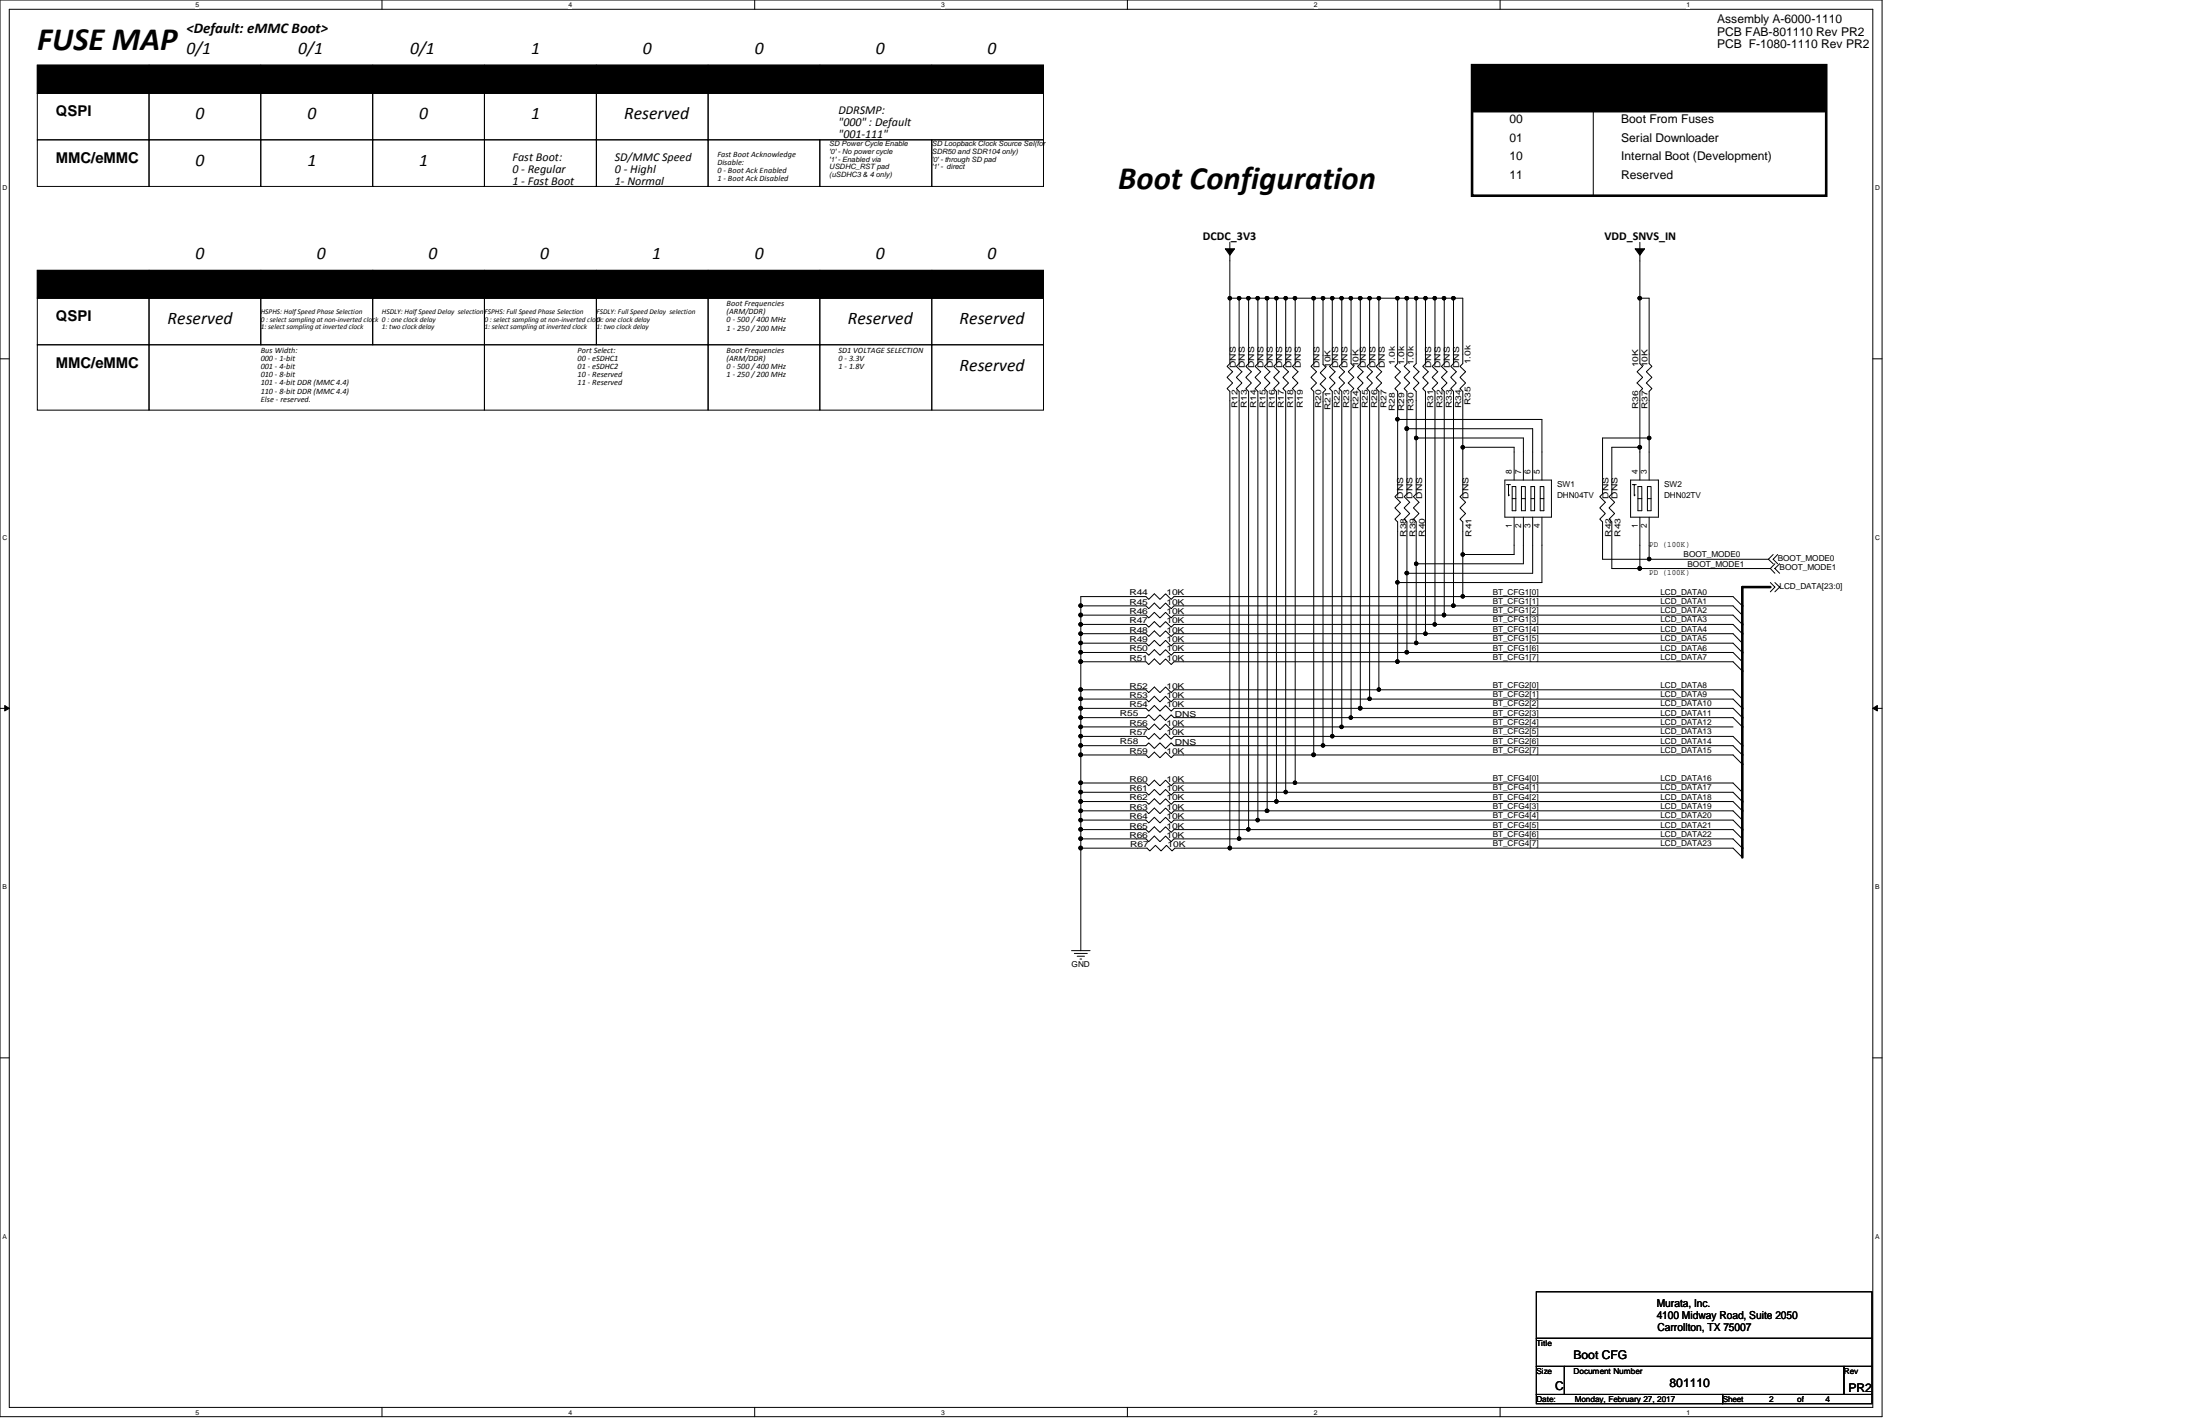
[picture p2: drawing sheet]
<svg xmlns="http://www.w3.org/2000/svg" width="432mm" height="279mm" viewBox="0 0 432 279" stroke-linecap="round" stroke-linejoin="round" font-family="sans-serif">
<path d="M0 0h369.4v278h-369.4zM1.8 1.8h365.8v274.3h-365.8z" fill="none" stroke="#000" stroke-width=".2"/>
<g fill="#fff">
<path d="M38.4 .2h.7v1.5h-.7z"/>
<path d="M38.4 276.4h.7v1.4h-.7z"/>
</g>
<path d="M75 0v1.8M75 276.1v1.9" fill="none" stroke="#000" stroke-width=".2"/>
<g fill="#fff">
<path d="M111.5 .2h.8v1.5h-.8z"/>
<path d="M111.5 276.4h.8v1.4h-.8z"/>
</g>
<path d="M148.1 0v1.8M148.1 276.1v1.9" fill="none" stroke="#000" stroke-width=".2"/>
<g fill="#fff">
<path d="M184.7 .2h.7v1.5h-.7z"/>
<path d="M184.7 276.4h.7v1.4h-.7z"/>
</g>
<path d="M221.3 0v1.8M221.3 276.1v1.9" fill="none" stroke="#000" stroke-width=".2"/>
<g fill="#fff">
<path d="M257.9 .2h.7v1.5h-.7z"/>
<path d="M257.9 276.4h.7v1.4h-.7z"/>
</g>
<path d="M294.4 0v1.8M294.4 276.1v1.9" fill="none" stroke="#000" stroke-width=".2"/>
<g fill="#fff">
<path d="M331 .2h.7v1.5h-.7z"/>
<path d="M331 276.4h.7v1.4h-.7z"/>
<path d="M.5 36.1h.9v1.5h-.9z"/>
<path d="M368 36.1h1v1.5h-1z"/>
<path d="M.5 104.7h.9v1.5h-.9z"/>
<path d="M368 104.7h1v1.5h-1z"/>
</g>
<path d="M0 70.4h1.8M367.6 70.4h1.8" fill="none" stroke="#000" stroke-width=".2"/>
<g fill="#fff">
<path d="M.5 173.3h.8v1.5h-.8z"/>
<path d="M368 173.3h.9v1.5h-.9z"/>
</g>
<path d="M0 139h1.8M367.6 139h1.8" fill="none" stroke="#000" stroke-width=".2"/>
<path d="M.9 138.4l.9 .6-.9 .5zM367.6 139l.9-.6v1.1z" fill="#000" stroke="#000" stroke-width=".2"/>
<g fill="#fff">
<path d="M.5 241.9h.8v1.4h-.8z"/>
<path d="M368 241.9h.9v1.4h-.9z"/>
</g>
<g fill="none" stroke="#000" stroke-width=".2">
<path d="M7.3 12.8h22v5.5h-22zM7.3 18.3h22v9.1h-22zM29.3 18.3h21.9v9.1h-21.9zM29.3 12.8h21.9v5.5h-21.9zM51.2 18.3h22v9.1h-22zM51.2 12.8h22v5.5h-22zM73.2 18.3h21.9v9.1h-21.9zM73.2 12.8h21.9v5.5h-21.9zM95.1 18.3h22v9.1h-22zM95.1 12.8h22v5.5h-22zM117.1 18.3h21.9v9.1h-21.9zM117.1 12.8h21.9v5.5h-21.9z"/>
<path d="M139 18.3h65.8v9.1h-65.8zM139 12.8h21.9v5.5h-21.9zM160.9 12.8h22v5.5h-22zM182.9 12.8h21.9v5.5h-21.9zM312.7 12.8v25.6M7.3 27.4h22v9.2h-22zM29.3 27.4h21.9v9.2h-21.9zM51.2 27.4h22v9.2h-22zM73.2 27.4h21.9v9.2h-21.9zM95.1 27.4h22v9.2h-22zM117.1 27.4h21.9v9.2h-21.9zM139 27.4h21.9v9.2h-21.9z"/>
<path d="M160.9 27.4h22v9.2h-22zM182.9 27.4h21.9v9.2h-21.9zM288.9 21.9h69.5M7.3 53h22v5.5h-22zM7.3 58.5h22v9.1h-22zM29.3 58.5h21.9v9.1h-21.9zM29.3 53h21.9v5.5h-21.9zM51.2 58.5h22v9.1h-22zM51.2 53h22v5.5h-22zM73.2 58.5h21.9v9.1h-21.9zM73.2 53h21.9v5.5h-21.9zM95.1 58.5h22v9.1h-22z"/>
<path d="M95.1 53h22v5.5h-22zM117.1 58.5h21.9v9.1h-21.9zM117.1 53h21.9v5.5h-21.9zM139 53h21.9v5.5h-21.9zM139 58.5h21.9v9.1h-21.9zM160.9 53h22v5.5h-22zM160.9 58.5h22v9.1h-22zM182.9 53h21.9v5.5h-21.9zM182.9 58.5h21.9v9.1h-21.9zM241.4 49.9v21.4l-.6 .6 1.1 1-1.1 1.1 1.1 1.1-1.1 1.1 .6 .6v89.6M241.4 47.5v2.1M241.4 58.5h45.7v12.8l-.5 .6 1.1 1-1.1 1.1 1.1 1.1-1.1 1.1 .5 .6v20.1l-.5 .6 1.1 1.1-1.1 1.1 1.1 1.1-1.1 1.1 .5 .5v14.7"/>
<path d="M243.2 58.5v12.8M245.1 58.5v12.8M246.9 58.5v12.8l-.6 .6 1.1 1-1.1 1.1 1.1 1.1-1.1 1.1 .6 .6v84.1M248.7 58.5v12.8l-.5 .6 1.1 1-1.1 1.1 1.1 1.1-1.1 1.1 .5 .6v82.3M250.5 58.5v12.8l-.5 .6 1.1 1-1.1 1.1 1.1 1.1-1.1 1.1 .5 .6v80.5M252.3 58.5v12.8l-.5 .6 1.1 1-1.1 1.1 1.1 1.1-1.1 1.1 .5 .6v78.7M254.2 58.5v12.8l-.5 .6 1.1 1-1.1 1.1 1.1 1.1-1.1 1.1 .5 .6v76.8M257.9 58.5v12.8l-.6 .6 1.1 1-1.1 1.1 1.1 1.1-1.1 1.1 .6 .6v71.3M259.7 58.5v13l.5 .6-1.1 1.1 1.1 1.1-1.1 1.1 1.1 1.1-.5 .5v69.3M261.5 58.5v12.8l-.6 .6 1.1 1-1.1 1.1 1.1 1.1-1.1 1.1 .6 .6v67.7M263.4 58.5v12.8l-.6 .6 1.1 1-1.1 1.1 1.1 1.1-1.1 1.1 .6 .6v65.8M265.2 58.5v12.8l.5 .6-1.1 1 1.1 1.1-1.1 1.1 1.1 1.1-.5 .6v64"/>
<path d="M267 58.5v12.8l-.6 .6 1.1 1M268.8 58.5v12.8l-.5 .6 1.1 1-1.1 1.1 1.1 1.1-1.1 1.1 .5 .6v60.4M270.6 58.5v12.8l-.5 .6 1.1 1-1.1 1.1 1.1 1.1-1.1 1.1 .5 .6v58.5M274.3 58.5v12.8l-.5 .6 1.1 1-1.1 1.1 1.1 1.1-1.1 1.1 .5 .6v20.1l-.5 .6 1.1 1.1-1.1 1.1 1.1 1.1-1.1 1.1 .5 .5v27.4M276.1 58.5v12.8l-.5 .6 1.1 1-1.1 1.1 1.1 1.1-1.1 1.1 .5 .6v20.1l-.5 .6 1.1 1.1-1.1 1.1 1.1 1.1-1.1 1.1 .5 .5v25.6M278 58.5v12.8l-.6 .6 1.1 1-1.1 1.1 1.1 1.1-1.1 1.1 .6 .6v20.1l-.6 .6 1.1 1.1-1.1 1.1 1.1 1.1-1.1 1.1 .6 .5v23.8M279.8 58.5v12.8l-.6 .6 1.1 1-1.1 1.1 1.1 1.1-1.1 1.1 .6 .6v47.5M281.6 58.5v12.8l-.5 .6 1.1 1-1.1 1.1 1.1 1.1-1.1 1.1 .5 .6v45.7M283.5 58.5v12.8l-.6 .6 1.1 1-1.1 1.1 1.1 1.1-1.1 1.1 .6 .6v43.9M285.3 58.5v12.8l-.6 .6 1.1 1-1.1 1.1 1.1 1.1-1.1 1.1 .6 .6v42.1M321.9 49.9v21.4l.5 .6-1.1 1 1.1 1.1-1.1 1.1 1.1 1.1-.5 .6v17.4M321.9 47.5v2.1"/>
<path d="M321.9 58.5h1.8v12.8l.5 .6-1.1 1 1.1 1.1-1.1 1.1 1.1 1.1-.5 .6v17.4M7.3 67.7h22v12.8h-22zM29.3 67.7h65.8v12.8h-65.8zM95.1 67.7h43.9v12.8h-43.9zM139 67.7h21.9v12.8h-21.9zM160.9 67.7h22v12.8h-22zM182.9 67.7h21.9v12.8h-21.9zM243.2 71.3l-.5 .6 1.1 1-1.1 1.1 1.1 1.1-1.1 1.1 .5 .6v87.8M245.1 71.3l-.6 .6 1.1 1-1.1 1.1 1.1 1.1-1.1 1.1 .6 .6v86M267.5 72.9l-1.1 1.1 1.1 1.1-1.1 1.1 .6 .6v62.2M274.3 82.3h28.3v11.9M276.1 84.1h24.7v10.1"/>
<path d="M278 85.9h21v8.3M287.1 87.8h10.1v6.4M295.4 94.2h9.1v7.3h-9.1zM295.7 95.1h.8M296.1 95.1v2.2l.1-.2M296.8 97.8h.7M296.8 95.5h.7v4.7h-.7zM298.6 95.5h.8v4.7h-.8zM298.6 97.8h.8M300.5 95.5h.7v4.7h-.7zM300.5 97.8h.7M302.3 97.8h.7"/>
<path d="M316.9 98.6l-1.1 1.1 1.1 1.1-1.1 1.1 .6 .5v9.2h31.1M320 94.2h5.5v7.3h-5.5zM320.4 95.1h.7M320.8 95.1v2.2l.1-.2M321.5 97.8h.7M321.5 95.5h.7v4.7h-.7zM321.9 87.8h-5.5v9.1l-.6 .6 1.1 1.1M323.3 95.5h.8v4.7h-.8zM323.3 97.8h.8M323.7 85.9h-9.2v11l-.5 .6 1.1 1.1-1.1 1.1 1.1 1.1-1.1 1.1 .5 .5v7.3h32.6M224.9 117.1h-12.8v69.4M224.9 117.1l.6 .5 1.1-1.1 1.1 1.1 1.1-1.1 1.1 1.1 .5-.5h109.7l1.9 1.8"/>
<path d="M226.6 118.3l-1.1 1.1-.6-.5h-12.8M226.6 118.3l1.1 1.1 1.1-1.1 1.1 1.1 .5-.5h109.7l1.9 1.8M297.2 101.5v7.3h-10.1M299 101.5v9.1h-21M300.8 101.5v11h-24.7M302.6 101.5v12.8h-28.3M303 100.2v-4.7h-.7v4.7h.7M321.9 101.5v10.1M323.7 101.5v8.2M347.1 109.7l.9 .9M347.5 114.3l.9 .9-.9 .9M347.5 111.6l.9 .9"/>
<path d="M348 108.8l-.9 .9M348.4 110.6l-.9 1M348.4 114.3l.9 .9-.9 .9M348.9 108.8l-.9 .9 .9 .9M349.3 110.6l-.9 1 .9 .9M212.1 124.3h12.8l.6 .6 1.1-1.1 1.1 1.1 1.1-1.1 1.1 1.1 .5-.6h109.7l1.9 1.9M212.1 120.7h12.8l.6 .5 1.1-1.1 1.1 1.1 1.1-1.1 1.1 1.1 .5-.5h109.7l1.9 1.8M212.1 126.2h12.8l.6 .5 1.1-1.1 1.1 1.1 1.1-1.1 1.1 1.1 .5-.5h109.7l1.9 1.8M212.1 128h12.8l.6 .6 1.1-1.1 1.1 1.1 1.1-1.1 1.1 1.1 .5-.6h109.7l1.9 1.8M212.1 135.3h12.8l.6 .6 1.1-1.1 1.1 1.1 1.1-1.1 1.1 1.1 .5-.6h109.7l1.9 1.9M212.1 137.2h12.8l.6 .5 1.1-1.1 1.1 1.1 1.1-1.1 1.1 1.1 .5-.5h109.7l1.9 1.8M212.1 122.5h12.8l.6 .6 1.1-1.1 1.1 1.1 1.1-1.1 1.1 1.1 .5-.6h109.7l1.9 1.8"/>
<path d="M212.1 139h12.8l.6 .5 1.1-1.1 1.1 1.1 1.1-1.1 1.1 1.1 .5-.5h109.7l1.9 1.8M212.1 129.8h12.8l.6 .6 1.1-1.1 1.1 1.1 1.1-1.1 1.1 1.1 .5-.6h109.7l1.9 1.9M212.1 144.5h12.8l.6 .5 1.1-1.1 1.1 1.1 1.1-1.1 1.1 1.1 .5-.5h109.7l1.9 1.8M212.1 155.5l12.8-.1 .6 .6 1.1-1.1 1.1 1.1 1.1-1.1 1.1 1.1 .5-.5h109.7l1.9 1.8M212.1 157.3h12.8l.6 .5 1.1-1.1 1.1 1.1 1.1-1.1 1.1 1.1 .5-.5h109.7l1.9 1.8M212.1 148.1h12.8l.6 .6 1.1-1.1 1.1 1.1 1.1-1.1 1.1 1.1 .5-.6h109.7l1.9 1.8M212.1 140.8h12.8l.6-.5 1.1 1.1 1.1-1.1 1.1 1.1 1.1-1.1 .5 .5h109.7l1.9 1.8M212.1 153.6h12.8l.6 .6 1.1-1.1 1.1 1.1 1.1-1.1 1.1 1.1 .5-.6h109.7l1.9 1.9M212.1 146.3h12.8l.6-.5 1.1 1.1 1.1-1.1 1.1 1.1 1.1-1.1 .5 .5h109.7l1.9 1.8M212.1 159.1h12.8l.6 .5 1.1-1.1 1.1 1.1 1.1-1.1 1.1 1.1 .5-.5h109.7l1.9 1.8M226.6 142.1l-1.1 1.1-.6-.6h-12.8M226.6 142.1l1.1 1.1 1.1-1.1 1.1 1.1 .5-.6h109.7"/>
<path d="M212.1 164.6h12.8l.6 .5 1.1-1.1 1.1 1.1 1.1-1.1 1.1 1.1 .5-.5h109.7l1.9 1.8M212.1 160.9h12.8l.6 .6 1.1-1.1 1.1 1.1 1.1-1.1 1.1 1.1 .5-.6h109.7l1.9 1.9M212.1 162.8h12.8l.6 .5 1.1-1.1 1.1 1.1 1.1-1.1 1.1 1.1 .5-.5h109.7l1.9 1.8M212.1 166.4h13l.6 .6 1.1-1.1 1.1 1.1 1-1.1 1.1 1.1 .6-.6h109.5l1.9 1.8M210.3 186.5h3.7M210.9 187.1h2.5M211.4 187.6h1.5M212 188.2h.3M0 207.6h1.8M367.6 207.6h1.8M301.5 253.5h65.9v9.1h-65.9zM301.5 268.1h5.5v5.5h-5.5z"/>
<path d="M301.5 262.6h65.9v5.5h-65.9zM301.5 273.6h36.6v1.8h-36.6zM307 268.1h54.9v5.5h-54.9zM338.1 273.6h29.3v1.8h-29.3zM361.9 268.1h5.5v5.5h-5.5z"/>
</g>
<g fill="#000" stroke="#000" stroke-width=".2">
<path d="M240.5 48.8h1.8l-.9 1.3zM320.9 48.8h1.9l-.9 1.3z"/>
<path d="M7.3 12.8h197.5v5.5h-197.5z" fill-rule="evenodd"/>
<path d="M288.9 12.8h69.5v9.1h-69.5z" fill-rule="evenodd"/>
<path d="M7.3 53h197.5v5.5h-197.5z" fill-rule="evenodd"/>
<circle cx="241.4" cy="58.5" r=".34"/>
<circle cx="243.2" cy="58.5" r=".34"/>
<circle cx="245" cy="58.5" r=".34"/>
<circle cx="246.8" cy="58.5" r=".34"/>
<circle cx="248.7" cy="58.5" r=".36"/>
<circle cx="250.5" cy="58.5" r=".34"/>
<circle cx="252.3" cy="58.5" r=".34"/>
<circle cx="254.2" cy="58.5" r=".34"/>
<circle cx="257.8" cy="58.5" r=".36"/>
<circle cx="259.7" cy="58.5" r=".34"/>
<circle cx="261.5" cy="58.5" r=".34"/>
<circle cx="263.3" cy="58.5" r=".34"/>
<circle cx="265.1" cy="58.5" r=".34"/>
<circle cx="267" cy="58.5" r=".36"/>
<circle cx="268.8" cy="58.5" r=".34"/>
<circle cx="270.6" cy="58.5" r=".34"/>
<circle cx="274.3" cy="58.5" r=".34"/>
<circle cx="276.1" cy="58.5" r=".36"/>
<circle cx="278" cy="58.5" r=".34"/>
<circle cx="279.8" cy="58.5" r=".34"/>
<circle cx="281.6" cy="58.5" r=".34"/>
<circle cx="283.4" cy="58.5" r=".34"/>
<circle cx="285.3" cy="58.5" r=".36"/>
<circle cx="321.8" cy="58.5" r=".36"/>
<circle cx="274.3" cy="82.3" r=".34"/>
<circle cx="276.1" cy="84.1" r=".37"/>
<circle cx="278" cy="85.9" r=".34"/>
<circle cx="287.1" cy="87.8" r=".34"/>
<circle cx="321.8" cy="87.8" r=".36"/>
<circle cx="323.7" cy="85.9" r=".34"/>
<circle cx="212.1" cy="118.8" r=".36"/>
<circle cx="274.3" cy="114.3" r=".34"/>
<circle cx="276.1" cy="112.4" r=".36"/>
<circle cx="278" cy="110.6" r=".34"/>
<circle cx="285.3" cy="118.8" r=".36"/>
<circle cx="287.1" cy="117" r=".34"/>
<circle cx="287.1" cy="108.8" r=".34"/>
<circle cx="321.8" cy="111.5" r=".37"/>
<circle cx="323.7" cy="109.7" r=".34"/>
<circle cx="212.1" cy="139" r=".37"/>
<circle cx="212.1" cy="120.7" r=".37"/>
<circle cx="212.1" cy="129.8" r=".37"/>
<circle cx="212.1" cy="126.2" r=".36"/>
<circle cx="212.1" cy="128" r=".36"/>
<circle cx="212.1" cy="122.5" r=".36"/>
<circle cx="212.1" cy="124.3" r=".36"/>
<circle cx="212.1" cy="137.1" r=".36"/>
<circle cx="212.1" cy="135.3" r=".36"/>
<circle cx="267" cy="139" r=".37"/>
<circle cx="268.8" cy="137.1" r=".34"/>
<circle cx="270.6" cy="135.3" r=".34"/>
<circle cx="274.3" cy="129.8" r=".35"/>
<circle cx="276.1" cy="128" r=".36"/>
<circle cx="278" cy="126.2" r=".34"/>
<circle cx="279.8" cy="124.3" r=".34"/>
<circle cx="281.6" cy="122.5" r=".34"/>
<circle cx="283.4" cy="120.7" r=".35"/>
<circle cx="212.1" cy="148.1" r=".37"/>
<circle cx="212.1" cy="157.2" r=".37"/>
<circle cx="212.1" cy="159.1" r=".36"/>
<circle cx="212.1" cy="146.3" r=".36"/>
<circle cx="212.1" cy="144.4" r=".36"/>
<circle cx="212.1" cy="142.6" r=".36"/>
<circle cx="212.1" cy="153.6" r=".36"/>
<circle cx="212.1" cy="140.8" r=".36"/>
<circle cx="212.1" cy="155.4" r=".36"/>
<circle cx="248.7" cy="159.1" r=".36"/>
<circle cx="250.5" cy="157.2" r=".35"/>
<circle cx="252.3" cy="155.4" r=".34"/>
<circle cx="254.2" cy="153.6" r=".34"/>
<circle cx="257.8" cy="148.1" r=".37"/>
<circle cx="259.7" cy="146.3" r=".34"/>
<circle cx="261.5" cy="144.4" r=".34"/>
<circle cx="263.3" cy="142.6" r=".34"/>
<circle cx="265.1" cy="140.8" r=".34"/>
<circle cx="212.1" cy="166.4" r=".37"/>
<circle cx="212.1" cy="164.5" r=".36"/>
<circle cx="212.1" cy="162.7" r=".36"/>
<circle cx="212.1" cy="160.9" r=".36"/>
<circle cx="241.4" cy="166.4" r=".36"/>
<circle cx="243.2" cy="164.5" r=".34"/>
<circle cx="245" cy="162.7" r=".34"/>
<circle cx="246.8" cy="160.9" r=".34"/>
</g>
<path d="M288.9 12.8h69.5v25.6h-69.5zM347.5 115.2h-5.5v53" fill="none" stroke="#000" stroke-width=".51"/>
<g font-size="6.4">
<text x="7.3" y="9.7">FUSE MAP</text>
<text x="219.5" y="37.2">Boot Configuration</text>
</g>
<g font-size="3.5">
<text x="36.6" y="10.6">0/1</text>
<text x="58.5" y="10.6">0/1</text>
<text x="80.5" y="10.6">0/1</text>
<text x="104.2" y="10.6">1</text>
<text x="126.2" y="10.6">0</text>
<text x="148.1" y="10.6">0</text>
<text x="171.9" y="10.6">0</text>
<text x="193.8" y="10.6">0</text>
<text x="38.4" y="23.4">0</text>
<text x="60.3" y="23.4">0</text>
<text x="82.3" y="23.4">0</text>
<text x="104.2" y="23.4">1</text>
<text x="122.5" y="23.4">Reserved</text>
<text x="38.4" y="32.6">0</text>
<text x="60.3" y="32.6">1</text>
<text x="82.3" y="32.6">1</text>
<text x="38.4" y="50.8">0</text>
<text x="62.2" y="50.8">0</text>
<text x="84.1" y="50.8">0</text>
<text x="106" y="50.8">0</text>
<text x="128" y="50.8">1</text>
<text x="148.1" y="50.8">0</text>
<text x="171.9" y="50.8">0</text>
<text x="193.8" y="50.8">0</text>
<text x="32.9" y="63.6">Reserved</text>
<text x="166.4" y="63.6">Reserved</text>
<text x="188.3" y="63.6">Reserved</text>
<text x="188.3" y="72.8">Reserved</text>
</g>
<g font-size="2.9">
<text x="36.6" y="6.4">&lt;Default: eMMC Boot&gt;</text>
<text x="11" y="22.8">QSPI</text>
<text x="11" y="32">MMC/eMMC</text>
<text x="11" y="63">QSPI</text>
<text x="11" y="72.2">MMC/eMMC</text>
</g>
<g font-size="2.4">
<text x="337.1" y="4.6">Assembly A-6000-1110</text>
<text x="337.1" y="7">PCB FAB-801110 Rev PR2</text>
<text x="337.1" y="9.5">PCB F-1080-1110 Rev PR2</text>
<text x="164.6" y="22.4">DDRSMP:</text>
<text x="164.6" y="24.7">&quot;000&quot; : Default</text>
<text x="164.6" y="27.1">&quot;001-111&quot;</text>
<text x="296.2" y="24.1">00</text>
<text x="296.2" y="27.8">01</text>
<text x="318.2" y="24.1">Boot From Fuses</text>
<text x="318.2" y="27.8">Serial Downloader</text>
<text x="100.6" y="31.5">Fast Boot:</text>
<text x="100.6" y="33.9">0 - Regular</text>
<text x="120.7" y="31.5">SD/MMC Speed</text>
<text x="120.7" y="33.9">0 - Highl</text>
<text x="296.2" y="31.5">10</text>
<text x="296.2" y="35.1">11</text>
<text x="318.2" y="31.5">Internal Boot (Development)</text>
<text x="318.2" y="35.1">Reserved</text>
<text x="100.6" y="36.2">1 - Fast Boot</text>
<text x="120.7" y="36.2">1- Normal</text>
<text x="236.1" y="47">DCDC_3V3</text>
<text x="314.9" y="47">VDD_SNVS_IN</text>
<text x="308.9" y="266.7">Boot CFG</text>
<text x="305.2" y="272.7">C</text>
<text x="327.7" y="272.1">801110</text>
<text x="362.8" y="273.2">PR2</text>
</g>
<g font-size="2.2">
<text x="325.2" y="256.5">Murata, Inc.</text>
<text x="325.2" y="258.7">4100 Midway Road, Suite 2050</text>
<text x="325.3" y="261.1">Carrollton, TX 75007</text>
</g>
<g font-size="1.6">
<text x="140.8" y="30.8">Fast Boot Acknowledge</text>
<text x="140.8" y="32.4">Disable:</text>
<text x="140.8" y="34">0 - Boot Ack Enabled</text>
<text x="140.8" y="35.6">1 - Boot Ack Disabled</text>
<text x="142.6" y="60">Boot Frequencies</text>
<text x="142.6" y="61.6">(ARM/DDR)</text>
<text x="142.6" y="63.2">0 - 500 /400 MHz</text>
<text x="142.6" y="64.9">1 - 250 /200 MHz</text>
<text x="51.2" y="69.2">Bus Width:</text>
<text x="51.2" y="70.8">000 - 1-bit</text>
<text x="113.4" y="69.2">Port Select:</text>
<text x="113.4" y="70.8">00 - eSDHC1</text>
<text x="142.6" y="69.2">Boot Frequencies</text>
<text x="142.6" y="70.8">(ARM/DDR)</text>
<text x="164.6" y="69.2">SD1 VOLTAGE SELECTION</text>
<text x="164.6" y="70.8">0 - 3.3V</text>
<text x="273.8" y="71.7" transform="rotate(-90 273.8 71.7)">1.0k</text>
<text x="275.6" y="71.7" transform="rotate(-90 275.6 71.7)">1.0k</text>
<text x="277.5" y="71.7" transform="rotate(-90 277.5 71.7)">1.0k</text>
<text x="288.6" y="71.5" transform="rotate(-90 288.6 71.5)">1.0k</text>
<text x="51.2" y="72.4">001 - 4-bit</text>
<text x="51.2" y="74">010 - 8-bit</text>
<text x="51.2" y="75.6">101 - 4-bit DDR (MMC 4.4)</text>
<text x="51.2" y="77.2">110 - 8-bit DDR (MMC 4.4)</text>
<text x="113.4" y="72.4">01 - eSDHC2</text>
<text x="113.4" y="74">10 - Reserved</text>
<text x="113.4" y="75.6">11 - Reserved</text>
<text x="142.6" y="72.4">0 - 500 /400 MHz</text>
<text x="142.6" y="74">1 - 250 /200 MHz</text>
<text x="164.6" y="72.4">1 - 1.8V</text>
<text x="242.5" y="72.2" transform="rotate(-90 242.5 72.2)">DNS</text>
<text x="244.3" y="72.2" transform="rotate(-90 244.3 72.2)">DNS</text>
<text x="246.2" y="72.2" transform="rotate(-90 246.2 72.2)">DNS</text>
<text x="248" y="72.2" transform="rotate(-90 248 72.2)">DNS</text>
<text x="249.8" y="72.2" transform="rotate(-90 249.8 72.2)">DNS</text>
<text x="251.7" y="72.2" transform="rotate(-90 251.7 72.2)">DNS</text>
<text x="253.5" y="72.2" transform="rotate(-90 253.5 72.2)">DNS</text>
<text x="255.3" y="72.2" transform="rotate(-90 255.3 72.2)">DNS</text>
<text x="259" y="72.2" transform="rotate(-90 259 72.2)">DNS</text>
<text x="261.2" y="72.2" transform="rotate(-90 261.2 72.2)">10K</text>
<text x="262.6" y="72.2" transform="rotate(-90 262.6 72.2)">DNS</text>
<text x="264.5" y="72.2" transform="rotate(-90 264.5 72.2)">DNS</text>
<text x="266.7" y="72.1" transform="rotate(-90 266.7 72.1)">10K</text>
<text x="268.1" y="72.2" transform="rotate(-90 268.1 72.2)">DNS</text>
<text x="270" y="72.2" transform="rotate(-90 270 72.2)">DNS</text>
<text x="271.8" y="72.2" transform="rotate(-90 271.8 72.2)">DNS</text>
<text x="280.9" y="72.2" transform="rotate(-90 280.9 72.2)">DNS</text>
<text x="282.7" y="72.2" transform="rotate(-90 282.7 72.2)">DNS</text>
<text x="284.6" y="72.2" transform="rotate(-90 284.6 72.2)">DNS</text>
<text x="286.4" y="72.2" transform="rotate(-90 286.4 72.2)">DNS</text>
<text x="321.5" y="72.1" transform="rotate(-90 321.5 72.1)">10K</text>
<text x="323.3" y="72.1" transform="rotate(-90 323.3 72.1)">10K</text>
<text x="51.2" y="78.8">Else - reserved.</text>
<text x="242.9" y="80.1" transform="rotate(-90 242.9 80.1)">R12</text>
<text x="244.7" y="80.1" transform="rotate(-90 244.7 80.1)">R13</text>
<text x="246.5" y="80.1" transform="rotate(-90 246.5 80.1)">R14</text>
<text x="248.4" y="80.1" transform="rotate(-90 248.4 80.1)">R15</text>
<text x="250.2" y="80.1" transform="rotate(-90 250.2 80.1)">R16</text>
<text x="252" y="80.1" transform="rotate(-90 252 80.1)">R17</text>
<text x="253.8" y="80.1" transform="rotate(-90 253.8 80.1)">R18</text>
<text x="255.7" y="80.1" transform="rotate(-90 255.7 80.1)">R19</text>
<text x="259.3" y="80.1" transform="rotate(-90 259.3 80.1)">R20</text>
<text x="261.2" y="80.5" transform="rotate(-90 261.2 80.5)">R21</text>
<text x="263" y="80.1" transform="rotate(-90 263 80.1)">R22</text>
<text x="264.8" y="80.1" transform="rotate(-90 264.8 80.1)">R23</text>
<text x="266.7" y="80.3" transform="rotate(-90 266.7 80.3)">R24</text>
<text x="268.5" y="80.1" transform="rotate(-90 268.5 80.1)">R25</text>
<text x="270.3" y="80.1" transform="rotate(-90 270.3 80.1)">R26</text>
<text x="272.1" y="80.1" transform="rotate(-90 272.1 80.1)">R27</text>
<text x="273.8" y="80.6" transform="rotate(-90 273.8 80.6)">R28</text>
<text x="275.6" y="80.6" transform="rotate(-90 275.6 80.6)">R29</text>
<text x="277.5" y="80.6" transform="rotate(-90 277.5 80.6)">R30</text>
<text x="281.3" y="80.1" transform="rotate(-90 281.3 80.1)">R31</text>
<text x="283.1" y="80.1" transform="rotate(-90 283.1 80.1)">R32</text>
<text x="284.9" y="80.1" transform="rotate(-90 284.9 80.1)">R33</text>
<text x="286.8" y="80.1" transform="rotate(-90 286.8 80.1)">R34</text>
<text x="288.6" y="79.5" transform="rotate(-90 288.6 79.5)">R35</text>
<text x="321.5" y="80.3" transform="rotate(-90 321.5 80.3)">R36</text>
<text x="323.3" y="80.3" transform="rotate(-90 323.3 80.3)">R37</text>
<text x="296.8" y="92.9" transform="rotate(-90 296.8 92.9)">8</text>
<text x="298.6" y="92.9" transform="rotate(-90 298.6 92.9)">7</text>
<text x="300.4" y="92.9" transform="rotate(-90 300.4 92.9)">6</text>
<text x="302.2" y="92.9" transform="rotate(-90 302.2 92.9)">5</text>
<text x="305.6" y="95.6">SW1</text>
<text x="321.4" y="92.9" transform="rotate(-90 321.4 92.9)">4</text>
<text x="323.3" y="92.9" transform="rotate(-90 323.3 92.9)">3</text>
<text x="326.6" y="95.6">SW2</text>
<text x="275.4" y="97.8" transform="rotate(-90 275.4 97.8)">DNS</text>
<text x="277.2" y="97.8" transform="rotate(-90 277.2 97.8)">DNS</text>
<text x="279.1" y="97.8" transform="rotate(-90 279.1 97.8)">DNS</text>
<text x="288.2" y="97.8" transform="rotate(-90 288.2 97.8)">DNS</text>
<text x="305.6" y="97.8">DHN04TV</text>
<text x="315.7" y="97.8" transform="rotate(-90 315.7 97.8)">DNS</text>
<text x="317.5" y="97.8" transform="rotate(-90 317.5 97.8)">DNS</text>
<text x="326.6" y="97.8">DHN02TV</text>
<text x="276" y="105.3" transform="rotate(-90 276 105.3)">R38</text>
<text x="277.8" y="105.3" transform="rotate(-90 277.8 105.3)">R39</text>
<text x="279.7" y="105.3" transform="rotate(-90 279.7 105.3)">R40</text>
<text x="288.8" y="105.3" transform="rotate(-90 288.8 105.3)">R41</text>
<text x="296.8" y="103.6" transform="rotate(-90 296.8 103.6)">1</text>
<text x="298.6" y="103.6" transform="rotate(-90 298.6 103.6)">2</text>
<text x="300.4" y="103.6" transform="rotate(-90 300.4 103.6)">3</text>
<text x="302.2" y="103.6" transform="rotate(-90 302.2 103.6)">4</text>
<text x="316.2" y="105.3" transform="rotate(-90 316.2 105.3)">R42</text>
<text x="318.1" y="105.3" transform="rotate(-90 318.1 105.3)">R43</text>
<text x="321.4" y="103.6" transform="rotate(-90 321.4 103.6)">1</text>
<text x="323.3" y="103.6" transform="rotate(-90 323.3 103.6)">2</text>
<text x="323.7" y="107.3">PD (100K)</text>
<text x="323.7" y="112.8">PD (100K)</text>
<text x="330.5" y="109.3">BOOT_MODE0</text>
<text x="331.2" y="111.2">BOOT_MODE1</text>
<text x="348.9" y="110.1">BOOT_MODE0</text>
<text x="349.3" y="111.9">BOOT_MODE1</text>
<text x="221.7" y="116.8">R44</text>
<text x="221.7" y="118.7">R45</text>
<text x="228.9" y="116.8">10K</text>
<text x="228.9" y="118.7">10K</text>
<text x="293" y="116.7">BT_CFG1[0]</text>
<text x="293" y="118.5">BT_CFG1[1]</text>
<text x="325.9" y="116.7">LCD_DATA0</text>
<text x="325.9" y="118.5">LCD_DATA1</text>
<text x="349.3" y="115.5">LCD_DATA[23:0]</text>
<text x="221.7" y="124.2">R48</text>
<text x="221.7" y="120.5">R46</text>
<text x="221.7" y="126">R49</text>
<text x="221.7" y="122.3">R47</text>
<text x="228.9" y="124.2">10K</text>
<text x="228.9" y="120.5">10K</text>
<text x="228.9" y="126">10K</text>
<text x="228.9" y="122.3">10K</text>
<text x="293" y="120.3">BT_CFG1[2]</text>
<text x="293" y="122.1">BT_CFG1[3]</text>
<text x="293" y="125.8">BT_CFG1[5]</text>
<text x="293" y="124">BT_CFG1[4]</text>
<text x="325.9" y="120.3">LCD_DATA2</text>
<text x="325.9" y="122.1">LCD_DATA3</text>
<text x="325.9" y="125.8">LCD_DATA5</text>
<text x="325.9" y="124">LCD_DATA4</text>
<text x="221.7" y="127.8">R50</text>
<text x="221.7" y="129.6">R51</text>
<text x="228.9" y="127.8">10K</text>
<text x="228.9" y="129.6">10K</text>
<text x="293" y="127.6">BT_CFG1[6]</text>
<text x="293" y="129.5">BT_CFG1[7]</text>
<text x="325.9" y="127.6">LCD_DATA6</text>
<text x="325.9" y="129.5">LCD_DATA7</text>
<text x="221.7" y="135.1">R52</text>
<text x="221.7" y="136.9">R53</text>
<text x="228.9" y="135.1">10K</text>
<text x="228.9" y="136.9">10K</text>
<text x="293" y="135">BT_CFG2[0]</text>
<text x="293" y="136.8">BT_CFG2[1]</text>
<text x="325.9" y="135">LCD_DATA8</text>
<text x="325.9" y="136.8">LCD_DATA9</text>
<text x="219.8" y="140.4">R55</text>
<text x="221.7" y="142.5">R56</text>
<text x="221.7" y="138.8">R54</text>
<text x="228.9" y="142.5">10K</text>
<text x="228.9" y="138.8">10K</text>
<text x="230.6" y="140.6">DNS</text>
<text x="293" y="138.6">BT_CFG2[2]</text>
<text x="293" y="140.4">BT_CFG2[3]</text>
<text x="293" y="142.2">BT_CFG2[4]</text>
<text x="325.9" y="138.6">LCD_DATA10</text>
<text x="325.9" y="140.4">LCD_DATA11</text>
<text x="325.9" y="142.2">LCD_DATA12</text>
<text x="219.8" y="145.9">R58</text>
<text x="221.7" y="144.3">R57</text>
<text x="221.7" y="147.9">R59</text>
<text x="228.9" y="144.3">10K</text>
<text x="228.9" y="147.9">10K</text>
<text x="230.6" y="146.1">DNS</text>
<text x="293" y="144.1">BT_CFG2[5]</text>
<text x="293" y="145.9">BT_CFG2[6]</text>
<text x="293" y="147.7">BT_CFG2[7]</text>
<text x="325.9" y="144.1">LCD_DATA13</text>
<text x="325.9" y="145.9">LCD_DATA14</text>
<text x="325.9" y="147.7">LCD_DATA15</text>
<text x="221.7" y="155.2">R61</text>
<text x="221.7" y="153.4">R60</text>
<text x="228.9" y="155.2">10K</text>
<text x="228.9" y="153.4">10K</text>
<text x="293" y="153.2">BT_CFG4[0]</text>
<text x="293" y="155.1">BT_CFG4[1]</text>
<text x="325.9" y="153.2">LCD_DATA16</text>
<text x="325.9" y="155.1">LCD_DATA17</text>
<text x="221.7" y="157.1">R62</text>
<text x="221.7" y="160.7">R64</text>
<text x="221.7" y="158.9">R63</text>
<text x="228.9" y="157.1">10K</text>
<text x="228.9" y="160.7">10K</text>
<text x="228.9" y="158.9">10K</text>
<text x="293" y="156.9">BT_CFG4[2]</text>
<text x="293" y="158.7">BT_CFG4[3]</text>
<text x="293" y="160.5">BT_CFG4[4]</text>
<text x="325.9" y="156.9">LCD_DATA18</text>
<text x="325.9" y="158.7">LCD_DATA19</text>
<text x="325.9" y="160.5">LCD_DATA20</text>
<text x="221.7" y="164.4">R66</text>
<text x="221.7" y="162.6">R65</text>
<text x="221.8" y="166.2">R67</text>
<text x="228.9" y="164.4">10K</text>
<text x="228.9" y="162.6">10K</text>
<text x="229.2" y="166.2">10K</text>
<text x="293" y="162.4">BT_CFG4[5]</text>
<text x="293" y="164.2">BT_CFG4[6]</text>
<text x="293" y="166">BT_CFG4[7]</text>
<text x="325.9" y="162.4">LCD_DATA21</text>
<text x="325.9" y="164.2">LCD_DATA22</text>
<text x="325.9" y="166">LCD_DATA23</text>
<text x="210.3" y="189.8">GND</text>
<text x="301.5" y="264">Title</text>
<text x="301.5" y="269.5">Size</text>
<text x="308.9" y="269.5">Document Number</text>
<text x="361.9" y="269.5">Rev</text>
<text x="301.5" y="275">Date:</text>
<text x="309.1" y="275">Monday, February 27, 2017</text>
<text x="338.1" y="275">Sheet</text>
<text x="347.3" y="275">2</text>
<text x="352.8" y="275">of</text>
<text x="358.3" y="275">4</text>
</g>
<g font-size="1.4">
<text x="162.8" y="28.7">SD PowerCycle Enable</text>
<text x="182.9" y="28.7">SD LoopbackClockSource Sel(for</text>
<text x="162.8" y="30.2">'0'- No powercycle</text>
<text x="162.8" y="31.7">'1'- Enabled via</text>
<text x="162.8" y="33.2">USDHC_RSTpad</text>
<text x="162.8" y="34.7">(uSDHC3 &amp; 4 only)</text>
<text x="182.9" y="30.2">SDR50 and SDR104 only)</text>
<text x="182.9" y="31.7">'0'- through SD pad</text>
<text x="182.9" y="33.2">'1'- direct</text>
<text x="51.2" y="61.7">HSPHS: HalfSpeed Phase Selection</text>
<text x="51.2" y="63.1">0 : select sampling at non-inverted clock 0 : one clock delay</text>
<text x="51.2" y="64.6">1: select sampling at inverted clock</text>
<text x="75" y="61.7">HSDLY: HalfSpeed Delay selection</text>
<text x="75" y="64.6">1: two clock delay</text>
<text x="95.1" y="61.7">FSPHS: Full Speed Phase Selection</text>
<text x="95.1" y="63.1">0 : select sampling at non-inverted clock</text>
<text x="95.1" y="64.6">1: select sampling at inverted clock</text>
<text x="117.1" y="61.7">FSDLY: Full Speed Delay selection</text>
<text x="117.1" y="63.1">0 : one clock delay</text>
<text x="117.1" y="64.6">1: two clock delay</text>
</g>
<g font-size="1.3">
<text x="38.4" y="1.4">5</text>
<text x="111.5" y="1.4">4</text>
<text x="184.7" y="1.4">3</text>
<text x="257.9" y="1.4">2</text>
<text x="331" y="1.4">1</text>
<text x=".5" y="37.3">D</text>
<text x="368" y="37.3">D</text>
<text x=".5" y="105.9">C</text>
<text x="368" y="105.9">C</text>
<text x=".5" y="174.5">B</text>
<text x="368" y="174.5">B</text>
<text x=".5" y="243">A</text>
<text x="368" y="243">A</text>
<text x="38.4" y="277.5">5</text>
<text x="111.5" y="277.5">4</text>
<text x="184.7" y="277.5">3</text>
<text x="257.9" y="277.5">2</text>
<text x="331" y="277.5">1</text>
</g>
</svg>
